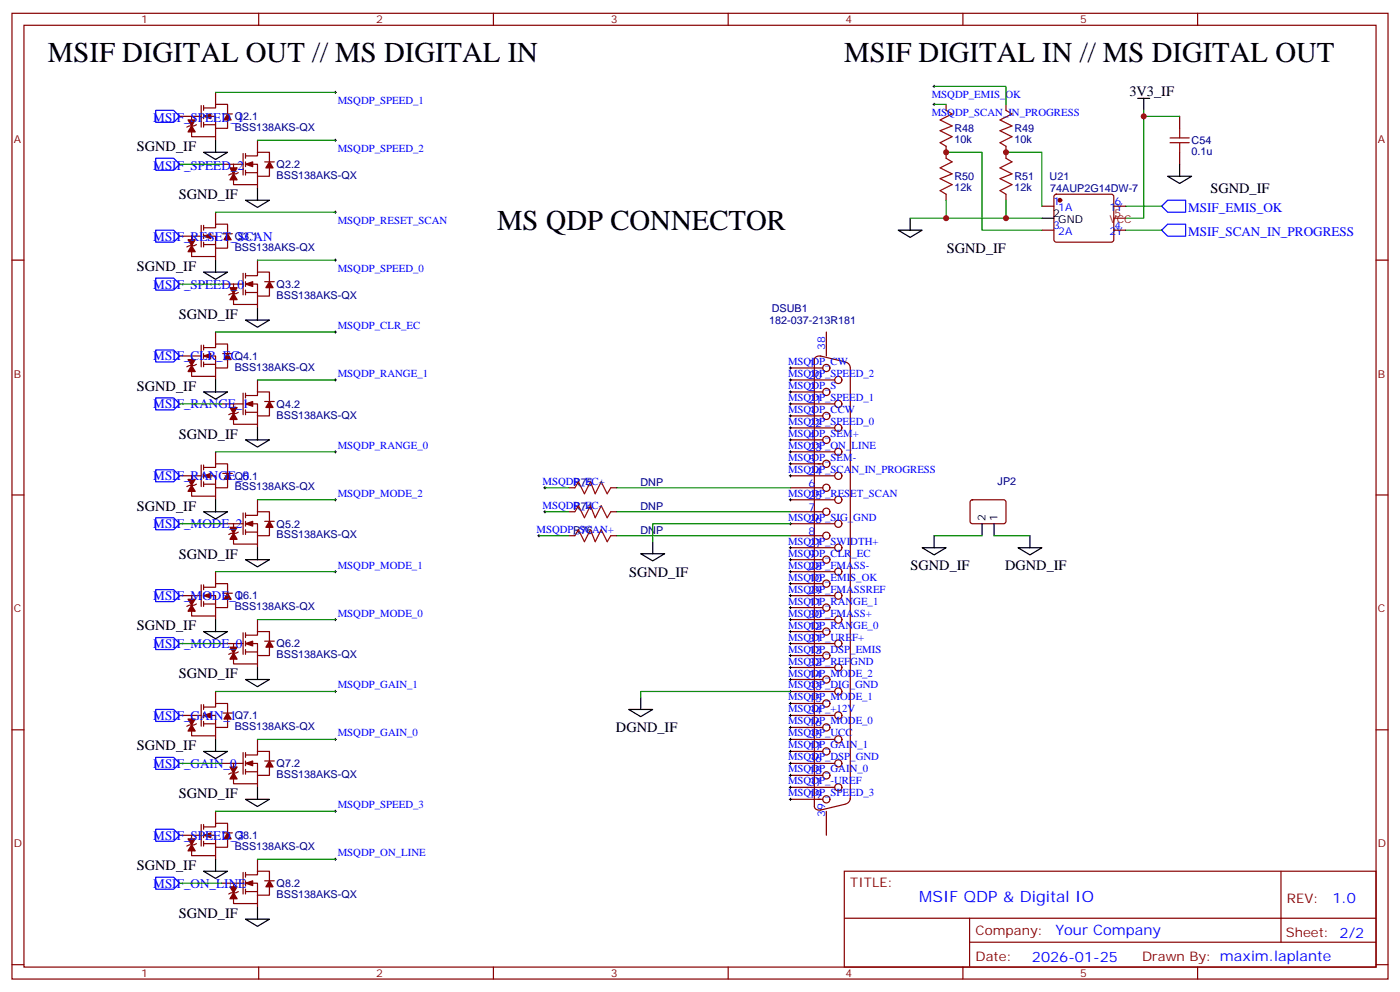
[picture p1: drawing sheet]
<svg xmlns="http://www.w3.org/2000/svg" width="412mm" height="292mm" viewBox="0 0 412 292" stroke-linecap="round" stroke-linejoin="round" font-family="sans-serif">
<g fill="none" stroke="#870000" stroke-width=".35">
<path d="M3.5 3.9h405.4v284.4h-405.4zM7.1 7.4h398.2v277.3h-398.2zM76.2 3.9v3.5M145.3 3.9v3.5M214.5 3.9v3.5M283.6 3.9v3.5M352.8 3.9v3.5M52.9 34.3h6.4M56.4 34.3v6h7.1M57.9 36.7l-.8 .4h-1.4l-.7 .3M59.3 31.1v6.3M60 34.3h3.5v3.5h3.5v-2.5"/>
<path d="M60 31.8h3.5v-1.1h3.5v2.8M60 31.1v1.4M60 33.5v1.5M60 36v1.4M60 36.7h3.5M63.5 27.2v3.5M63.5 37.8v3.5M65.6 33.5h2.8M278.7 30.7v1.8M296.3 30.7v1.8M347.5 34.3v3.5M65.3 48.4h6.3"/>
<path d="M68.8 48.4v6h7M70.2 50.8l-.7 .4h-1.4l-.7 .3M71.6 45.2v6.3M72.3 45.9h3.5v-1.1h3.6v2.9M72.3 48.4h3.5v3.5h3.6v-2.5M72.3 50.8h3.5M72.3 45.2v1.4M72.3 47.7v1.4M72.3 50.1v1.4M75.8 41.3v3.5M75.8 51.9v3.5M78 47.7h2.8"/>
<path d="M278.7 43.1v3.5M278.7 57.2v1.7M296.3 43.1v3.5M296.3 57.2v1.7M310.7 57.4l.4-.2h16.3l.5 .2 .2 .5v12.7l-.3 .5-.4 .2h-16.3l-.4-.2-.3-.5v-12.7zM347.5 44.8v3.6M3.5 76.6h3.6M52.9 69.5h6.4M56.4 69.5v6h7.1M57.9 72l-.8 .4h-1.4l-.7 .3M59.3 66.4v6.3M60 69.5h3.5v3.6h3.5v-2.5"/>
<path d="M60 67.1h3.5v-1.1h3.5v2.8M60 66.4v1.4M60 68.8v1.4M60 71.3v1.4M60 72h3.5M63.5 62.5v3.5M63.5 73.1v3.5M65.6 68.8h2.8M75.8 76.6v3.5M306.9 60.7h3.5M306.9 67.8h3.5M328.1 60.7h3.5"/>
<path d="M328.1 67.8h3.5M405.3 76.6h3.6M63.5 97.8v3.5M65.3 83.6h6.3M68.8 83.6v6h7M70.2 86.1l-.7 .4h-1.4l-.7 .3M71.6 80.5v6.3M72.3 81.2h3.5v-1.1h3.6v2.8M72.3 83.6h3.5v3.6h3.6v-2.5M72.3 80.5v1.4M72.3 82.9v1.4M72.3 85.4v1.4"/>
<path d="M72.3 86.1h3.5M75.8 87.2v3.5M78 82.9h2.8M243.4 97.8v7M52.9 104.8h6.4M56.4 104.8v6h7.1M57.9 107.3l-.8 .3h-1.4l-.7 .4M59.3 101.6v6.4M60 104.8h3.5v3.5h3.5v-2.4M60 102.3h3.5v-1h3.5v2.8M60 101.6v1.4M60 104.1v1.4"/>
<path d="M60 106.6v1.4M60 107.3h3.5M63.5 108.3v3.6M65.3 118.9h6.3M65.6 104.1h2.8M68.8 118.9v6h7M71.6 115.7v6.4M72.3 116.5h3.5v-1.1h3.6v2.8M72.3 118.9h3.5v3.5h3.6v-2.4M72.3 115.7v1.5M72.3 118.2v1.4M75.8 111.9v3.5"/>
<path d="M78 118.2h2.8M232.8 118.9h13.1M232.8 111.9h13.1M232.8 115.4h9.6M232.8 108.3h9.6M239.9 105.9v131.6M241.7 104.8l7.4 1.8M241.8 104.9a1.31 1.31 0 0 0-1.9 1.1M249.2 106.6a1.77 1.77 0 0 1 1.3 1.7v127M59.3 136.9v6.4M60 137.6h3.5v-1h3.5v2.8M60 136.9v1.4"/>
<path d="M60 139.4v1.4M63.5 133v3.6M65.6 139.4h2.8M70.2 121.4l-.7 .3h-1.4l-.7 .4M72.3 120.7v1.4M72.3 121.4h3.5M75.8 122.4v3.6M232.8 133h13.1M232.8 126h13.1M232.8 136.6h9.6M232.8 129.5h9.6M232.8 122.4h9.6"/>
<path d="M3.5 145.7h3.6M52.9 140.1h6.4M56.4 140.1v6h7.1M57.9 142.6l-.8 .3h-1.4l-.7 .4M60 140.1h3.5v3.5h3.5v-2.5M60 141.9v1.4M60 142.6h3.5M63.5 143.6v3.5M65.3 154.2h6.3M68.8 154.2v6h7M70.2 156.7l-.7 .3h-1.4l-.7 .4M71.6 151v6.4"/>
<path d="M72.3 151.7h3.5v-1h3.6v2.8M72.3 154.2h3.5v3.5h3.6v-2.4M72.3 151v1.4M72.3 153.5v1.4M72.3 156v1.4M72.3 156.7h3.5M75.8 147.1v3.6M75.8 157.7v3.6M78 153.5h2.8M167.6 157.7h1.7M167.6 150.7h1.7M167.6 143.6h1.7"/>
<path d="M179.9 157.7h1.8M179.9 150.7h1.8M179.9 143.6h1.8M232.8 154.2h13.1M232.8 147.1h13.1M232.8 140.1h13.1M232.8 157.7h9.6M232.8 150.7h9.6M232.8 143.6h9.6M286 147.4l.5-.3 9.4 .1 .4 .6v6l-.7 .4-9.4-.1-.4-.6v-5.7zM405.3 145.7h3.6M52.9 175.4h6.4"/>
<path d="M56.4 175.4v6h7.1M57.9 177.8l-.8 .4h-1.4l-.7 .3M59.3 172.2v6.3M60 175.4h3.5v3.5h3.5v-2.5M60 172.9h3.5v-1.1h3.5v2.9M60 172.2v1.4M60 174.7v1.4M60 177.1v1.4M60 177.8h3.5M63.5 168.3v3.5M63.5 178.9v3.5M65.6 174.7h2.8"/>
<path d="M232.8 175.4h13.1M232.8 168.3h13.1M232.8 178.9h9.6M232.8 161.3h13.1M232.8 171.8h9.6M232.8 164.8h9.6M65.3 189.5h6.3M68.8 189.5v6h7M70.2 191.9l-.7 .4h-1.4l-.7 .4M71.6 186.3v6.4M72.3 187h3.5v-1.1h3.6v2.9M72.3 189.5h3.5v3.5h3.6v-2.5"/>
<path d="M72.3 186.3v1.4M72.3 188.8v1.4M72.3 191.2v1.5M72.3 191.9h3.5M75.8 182.4v3.5M75.8 193v3.5M78 188.8h2.8M232.8 196.5h13.1M232.8 189.5h13.1M232.8 193h9.6M232.8 185.9h9.6M232.8 182.4h13.1"/>
<path d="M3.5 214.9h3.6M52.9 210.6h6.4M56.4 210.6v6h7.1M57.9 213.1l-.8 .4h-1.4l-.7 .3M59.3 207.5v6.3M60 210.6h3.5v3.6h3.5v-2.5M60 208.2h3.5v-1.1h3.5v2.8M60 207.5v1.4M60 209.9v1.4M60 212.4v1.4M60 213.1h3.5M63.5 203.6v3.5"/>
<path d="M63.5 214.2v3.5M65.6 209.9h2.8M75.8 217.7v3.5M232.8 217.7h13.1M232.8 210.6h13.1M232.8 214.2h9.6M232.8 203.6h13.1M232.8 207.1h9.6M232.8 200.1h9.6M405.3 214.9h3.6M63.5 238.9v3.5M65.3 224.8h6.3"/>
<path d="M68.8 224.8v6h7M70.2 227.2l-.7 .4h-1.4l-.7 .3M71.6 221.6v6.3M72.3 222.3h3.5v-1.1h3.6v2.8M72.3 224.8h3.5v3.5h3.6v-2.5M72.3 221.6v1.4M72.3 224v1.5M72.3 226.5v1.4M72.3 227.2h3.5M75.8 228.3v3.5M78 224h2.8M232.8 235.3h9.6"/>
<path d="M232.8 231.8h13.1M232.8 224.8h13.1M232.8 228.3h9.6M232.8 221.2h9.6M239.9 237.3a1.41 1.41 0 0 0 1.9 1.1M243.4 238.9v7M249.1 236.7l-7.4 1.8M250.5 235a1.77 1.77 0 0 1-1.3 1.7M52.9 245.9h6.4M56.4 245.9v6h7.1M57.9 248.4l-.8 .3h-1.4l-.7 .4M59.3 242.7v6.4"/>
<path d="M60 245.9h3.5v3.5h3.5v-2.4M60 243.5h3.5v-1.1h3.5v2.8M60 242.7v1.5M60 245.2v1.4M60 247.7v1.4M60 248.4h3.5M63.5 249.4v3.6M65.6 245.2h2.8M71.6 256.9v6.3M72.3 257.6h3.5v-1.1h3.6v2.8M72.3 256.9v1.4M72.3 259.3v1.4"/>
<path d="M75.8 253v3.5M78 259.3h2.8M248.7 256.5h156.6v28.2h-156.6zM377.3 256.5v20.9M65.3 260h6.3M68.8 260v6h7M70.2 262.5l-.7 .4h-1.4l-.7 .3M72.3 260h3.5v3.6h3.6v-2.5M72.3 261.8v1.4M72.3 262.5h3.5M75.8 263.6v3.5M248.7 270.4h156.5"/>
<path d="M285.6 277.4h119.6M285.6 270.4v14.1M3.5 284h3.6M76.2 284.7v3.6M145.3 284.7v3.6M214.5 284.7v3.6M283.6 284.7v3.6M352.8 284.7v3.6M405.3 284h3.6"/>
<circle cx="243.4" cy="108.3" r="1.06"/>
<circle cx="243.4" cy="115.4" r="1.06"/>
<circle cx="246.9" cy="111.9" r="1.06"/>
<circle cx="246.9" cy="118.9" r="1.06"/>
<circle cx="243.4" cy="129.5" r="1.06"/>
<circle cx="243.4" cy="136.6" r="1.06"/>
<circle cx="243.4" cy="122.4" r="1.06"/>
<circle cx="246.9" cy="133" r="1.06"/>
<circle cx="246.9" cy="126" r="1.06"/>
<circle cx="243.4" cy="157.7" r="1.06"/>
<circle cx="243.4" cy="143.6" r="1.06"/>
<circle cx="243.4" cy="150.7" r="1.06"/>
<circle cx="246.9" cy="154.2" r="1.06"/>
<circle cx="246.9" cy="147.1" r="1.06"/>
<circle cx="246.9" cy="140.1" r="1.06"/>
<circle cx="243.4" cy="171.8" r="1.06"/>
<circle cx="243.4" cy="164.8" r="1.06"/>
<circle cx="243.4" cy="178.9" r="1.06"/>
<circle cx="246.9" cy="161.3" r="1.06"/>
<circle cx="246.9" cy="168.3" r="1.06"/>
<circle cx="246.9" cy="175.4" r="1.06"/>
<circle cx="243.4" cy="193" r="1.06"/>
<circle cx="243.4" cy="185.9" r="1.06"/>
<circle cx="246.9" cy="189.5" r="1.06"/>
<circle cx="246.9" cy="196.5" r="1.06"/>
<circle cx="246.9" cy="182.4" r="1.06"/>
<circle cx="243.4" cy="207.1" r="1.06"/>
<circle cx="243.4" cy="214.2" r="1.06"/>
<circle cx="243.4" cy="200.1" r="1.06"/>
<circle cx="246.9" cy="210.6" r="1.06"/>
<circle cx="246.9" cy="217.7" r="1.06"/>
<circle cx="246.9" cy="203.6" r="1.06"/>
<circle cx="243.4" cy="221.2" r="1.06"/>
<circle cx="243.4" cy="228.3" r="1.06"/>
<circle cx="243.4" cy="235.3" r="1.06"/>
<circle cx="246.9" cy="224.8" r="1.06"/>
<circle cx="246.9" cy="231.8" r="1.06"/>
</g>
<g fill="#870000" stroke="#870000" stroke-width=".35">
<path d="M67 33.5l1.1 1.8h-2.1z"/>
<path d="M60 34.3l2.1-.8v1.5z"/>
<path d="M55.4 35.3h2.1l-1.1 1.8z"/>
<path d="M56.4 37.1l1.1 1.7h-2.1z"/>
<path d="M68.8 51.2l1 1.8h-2.1z"/>
<path d="M67.7 49.4h2.1l-1 1.8z"/>
<path d="M72.3 48.4l2.1-.7v1.4z"/>
<path d="M79.4 47.7l1 1.7h-2.1z"/>
<path d="M67 68.8l1.1 1.8h-2.1z"/>
<path d="M60 69.5l2.1-.7v1.4z"/>
<path d="M55.4 70.6h2.1l-1.1 1.8z"/>
<path d="M56.4 72.4l1.1 1.7h-2.1z"/>
<path d="M68.8 86.5l1 1.7h-2.1z"/>
<path d="M67.7 84.7h2.1l-1 1.8z"/>
<path d="M72.3 83.6l2.1-.7v1.4z"/>
<path d="M79.4 82.9l1 1.8h-2.1z"/>
<path d="M67 104.1l1.1 1.8h-2.1z"/>
<path d="M60 104.8l2.1-.7v1.4z"/>
<path d="M55.4 105.9h2.1l-1.1 1.7z"/>
<path d="M56.4 107.6l1.1 1.8h-2.1z"/>
<path d="M68.8 121.7l1 1.8h-2.1z"/>
<path d="M67.7 120h2.1l-1 1.7z"/>
<path d="M72.3 118.9l2.1-.7v1.4z"/>
<path d="M79.4 118.2l1 1.8h-2.1z"/>
<path d="M67 139.4l1.1 1.7h-2.1z"/>
<path d="M60 140.1l2.1-.7v1.4z"/>
<path d="M55.4 141.1h2.1l-1.1 1.8z"/>
<path d="M56.4 142.9l1.1 1.8h-2.1z"/>
<path d="M68.8 157l1 1.8h-2.1z"/>
<path d="M67.7 155.3h2.1l-1 1.7z"/>
<path d="M72.3 154.2l2.1-.7v1.4z"/>
<path d="M79.4 153.5l1 1.8h-2.1z"/>
<path d="M67 174.7l1.1 1.7h-2.1z"/>
<path d="M60 175.4l2.1-.7v1.4z"/>
<path d="M55.4 176.4h2.1l-1.1 1.8z"/>
<path d="M56.4 178.2l1.1 1.8h-2.1z"/>
<path d="M68.8 192.3l1 1.8h-2.1z"/>
<path d="M67.7 190.5h2.1l-1 1.8z"/>
<path d="M72.3 189.5l2.1-.7v1.4z"/>
<path d="M79.4 188.8l1 1.7h-2.1z"/>
<path d="M67 209.9l1.1 1.8h-2.1z"/>
<path d="M60 210.6l2.1-.7v1.4z"/>
<path d="M55.4 211.7h2.1l-1.1 1.8z"/>
<path d="M56.4 213.5l1.1 1.7h-2.1z"/>
<path d="M68.8 227.6l1 1.7h-2.1z"/>
<path d="M67.7 225.8h2.1l-1 1.8z"/>
<path d="M72.3 224.8l2.1-.8v1.5z"/>
<path d="M79.4 224l1 1.8h-2.1z"/>
<path d="M67 245.2l1.1 1.8h-2.1z"/>
<path d="M60 245.9l2.1-.7v1.4z"/>
<path d="M55.4 247h2.1l-1.1 1.7z"/>
<path d="M56.4 248.7l1.1 1.8h-2.1z"/>
<path d="M68.8 262.9l1 1.7h-2.1z"/>
<path d="M67.7 261.1h2.1l-1 1.8z"/>
<path d="M72.3 260l2.1-.7v1.4z"/>
<path d="M79.4 259.3l1 1.8h-2.1z"/>
<circle cx="312.2" cy="58.9" r=".53"/>
</g>
<g fill="none" stroke="#000" stroke-width=".35">
<path d="M335.1 29h3.6M336.9 29v3.5M60 44.8h7l-3.5 2.2zM63.5 41.3v3.5M72.3 58.9h7.1l-3.6 2.2zM75.8 55.4v3.5M344 51.9h7l-3.5 2.1zM347.5 48.4v3.5M63.5 76.6v3.5M264.6 67.8h7l-3.5 2.1zM268.1 64.2v3.6M306.9 64.2h3.5"/>
<path d="M60 80.1h7l-3.5 2.1zM72.3 94.2h7.1l-3.6 2.1zM75.8 90.7v3.5M60 115.4h7l-3.5 2.1zM63.5 111.9v3.5M72.3 129.5h7.1l-3.6 2.1zM75.8 126v3.5M60 150.7h7l-3.5 2.1zM63.5 147.1v3.6M192.3 159.5v3.5M275.2 157.7v3.6M289.3 154.2v3.5"/>
<path d="M292.8 154.2v3.5M303.4 157.7v3.6M72.3 164.8h7.1l-3.6 2.1zM75.8 161.3v3.5M188.7 163h7.1l-3.5 2.1zM271.6 161.3h7.1l-3.5 2.1zM299.9 161.3h7l-3.5 2.1zM60 185.9h7l-3.5 2.2zM63.5 182.4v3.5M75.8 196.5v3.6M63.5 217.7v3.5M72.3 200.1h7.1l-3.6 2.1z"/>
<path d="M185.2 208.9h7.1l-3.6 2.1zM188.7 205.4v3.5M60 221.2h7l-3.5 2.1zM72.3 235.3h7.1l-3.6 2.2zM75.8 231.8v3.5M60 256.5h7l-3.5 2.1zM63.5 253v3.5M72.3 270.6h7.1l-3.6 2.1zM75.8 267.1v3.5"/>
</g>
<path d="M328.1 64.2h3.5" fill="none" stroke="#f00" stroke-width=".35"/>
<path d="M278.7 32.5l1.8 1-3.6 1.8 3.6 1.8-3.6 1.4 3.6 1.8-3.6 1.7 1.8 1.1M296.3 32.5l1.8 1-3.5 1.8 3.5 1.8-3.5 1.4 3.5 1.8-3.5 1.7 1.7 1.1M347.5 37.8v2.8M278.7 46.6l1.8 1.1-3.6 1.7 3.6 1.8-3.6 1.4 3.6 1.8-3.6 1.7 1.8 1.1M296.3 46.6l1.8 1.1-3.5 1.7 3.5 1.8-3.5 1.4 3.5 1.8-3.5 1.7 1.7 1.1M344.7 42h5.6M344.7 40.6h5.6M347.5 42v2.8M169.3 150.7l1.1-1.8 1.8 3.5 1.7-3.5 1.4 3.5 1.8-3.5 1.8 3.5 1-1.7M169.3 143.6l1.1-1.7 1.8 3.5 1.7-3.5 1.4 3.5 1.8-3.5 1.8 3.5 1-1.8M169.3 157.7l1.1-1.7 1.8 3.5 1.7-3.5 1.4 3.5 1.8-3.5 1.8 3.5 1-1.8" fill="none" stroke="#a10000" stroke-width=".35"/>
<g fill="none" stroke="#000" stroke-width=".29">
<path d="M98.4 27.2h.7M98.8 26.8v.8M274.8 25.4h.7M274.8 30.7h.7M275.2 25.1v.7M275.2 30.4v.7M98.4 41.3h.7M98.8 41v.7M98.4 62.5h.7M98.4 76.6h.7M98.8 62.1v.7M98.8 76.2v.7"/>
<path d="M98.4 97.8h.7M98.8 97.4v.7M98.4 111.9h.7M98.8 111.5v.7M232.5 111.9h.7M232.5 118.9h.7M232.5 115.4h.7M232.5 108.3h.7M232.8 108v.7M232.8 111.5v.7M232.8 115v.7M232.8 118.6v.7"/>
<path d="M98.4 133h.7M98.8 132.7v.7M232.5 133h.7M232.5 126h.7M232.5 136.6h.7M232.5 129.5h.7M232.5 122.4h.7M232.8 122.1v.7M232.8 125.6v.7M232.8 129.2v.7M232.8 132.7v.7M232.8 136.2v.7"/>
<path d="M232.8 139.7v.7M98.4 147.1h.7M98.8 146.8v.7M158.4 157.7h.7M158.7 157.4v.7M160.2 150.7h.7M160.2 143.6h.7M160.5 143.3v.7M160.5 150.3v.7M232.5 147.1h.7M232.5 154.2h.7M232.5 140.1h.7"/>
<path d="M232.8 146.8v.7M232.8 153.8v.8M98.4 168.3h.7M98.8 168v.7M232.5 168.3h.7M232.5 175.4h.7M232.5 161.3h.7M232.5 178.9h.7M232.5 171.8h.7M232.5 164.8h.7M232.8 160.9v.7M232.8 164.4v.7"/>
<path d="M232.8 168v.7M232.8 171.5v.7M232.8 175v.7M232.8 178.5v.7M98.4 182.4h.7M98.8 182.1v.7M232.5 182.4h.7M232.5 189.5h.7M232.5 196.5h.7M232.5 193h.7M232.5 185.9h.7M232.8 182.1v.7"/>
<path d="M232.8 185.6v.7M232.8 189.1v.7M232.8 192.7v.7M232.8 196.2v.7M232.8 199.7v.7M98.4 217.7h.7M98.4 203.6h.7M98.8 203.2v.7M98.8 217.3v.8M232.5 217.7h.7M232.5 203.6h.7M232.5 210.6h.7"/>
<path d="M232.5 200.1h.7M232.5 207.1h.7M232.5 214.2h.7M232.8 203.2v.7M232.8 206.8v.7M232.8 210.3v.7M232.8 213.8v.7M232.8 217.3v.8M98.4 238.9h.7M98.8 238.5v.7M232.5 231.8h.7M232.5 224.8h.7"/>
<path d="M232.5 235.3h.7M232.5 221.2h.7M232.5 228.3h.7M232.8 220.9v.7M232.8 224.4v.7M232.8 227.9v.7M232.8 231.5v.7M232.8 235v.7M98.4 253h.7M98.8 252.6v.7"/>
</g>
<g fill="none" stroke="#00f" stroke-width=".35">
<path d="M45.9 32.5h5.3l1.7 1.8-1.7 1.7h-5.3zM45.9 46.6h5.3l1.7 1.8-1.7 1.7h-5.3zM45.9 67.8h5.3l1.7 1.7-1.7 1.8h-5.3zM342.2 67.8l1.8-1.8h5.2v3.5h-5.2zM342.2 60.7l1.8-1.8h5.2v3.6h-5.2zM45.9 81.9h5.3l1.7 1.7-1.7 1.8h-5.3zM45.9 103h5.3l1.7 1.8-1.7 1.8h-5.3zM45.9 117.2h5.3l1.7 1.7-1.7 1.8h-5.3zM45.9 138.3h5.3l1.7 1.8-1.7 1.8h-5.3zM45.9 152.4h5.3l1.7 1.8-1.7 1.8h-5.3zM45.9 173.6h5.3l1.7 1.8-1.7 1.7h-5.3zM45.9 187.7h5.3l1.7 1.8-1.7 1.7h-5.3z"/>
<path d="M45.9 208.9h5.3l1.7 1.7-1.7 1.8h-5.3zM45.9 223h5.3l1.7 1.8-1.7 1.7h-5.3zM45.9 244.2h5.3l1.7 1.7-1.7 1.8h-5.3zM45.9 258.3h5.3l1.7 1.7-1.7 1.8h-5.3z"/>
</g>
<g fill="none" stroke="#008700" stroke-width=".35">
<path d="M63.5 27.2h35.3M275.2 25.4h21.1v5.3M275.2 30.7h3.5M336.9 32.5v31.7h-5.3M336.9 34.3h10.6M52.9 48.4h12.4M75.8 41.3h23M278.7 44.8h10.6v23h17.6M278.7 58.9v5.3M296.3 44.8h10.6v15.9M296.3 58.9v5.3M63.5 62.5h35.3"/>
<path d="M75.8 76.6h23M268.1 64.2h38.8M331.6 60.7h10.6M331.6 67.8h10.6M52.9 83.6h12.4M63.5 97.8h35.3M52.9 118.9h12.4M75.8 111.9h23M63.5 133h35.3M52.9 154.2h12.4M75.8 147.1h23M158.7 157.7h8.9"/>
<path d="M160.5 150.7h7.1M160.5 143.6h7.1M181.7 150.7h51.1M181.7 143.6h51.1M181.7 157.7h51.1M232.8 154.2h-40.5v5.3M275.2 157.7h14.1M292.8 157.7h10.6M63.5 168.3h35.3M52.9 189.5h12.4M75.8 182.4h23M63.5 203.6h35.3"/>
<path d="M75.8 217.7h23M232.8 203.6h-44.1v1.8M52.9 224.8h12.4M63.5 238.9h35.3M75.8 253h23M52.9 260h12.4"/>
</g>
<g fill="#c00">
<circle cx="336.9" cy="34.3" r=".88"/>
<circle cx="278.7" cy="64.2" r=".88"/>
<circle cx="296.3" cy="64.2" r=".88"/>
<circle cx="278.7" cy="44.8" r=".88"/>
<circle cx="296.3" cy="44.8" r=".88"/>
</g>
<g font-size="8.5">
<text x="14.1" y="18.4">MSIF DIGITAL OUT // MS DIGITAL IN</text>
<text x="248.7" y="18.4">MSIF DIGITAL IN // MS DIGITAL OUT</text>
<text x="146.4" y="67.8">MS QDP CONNECTOR</text>
</g>
<text font-size="4.6" fill="#00f" x="270.8" y="265.5">MSIF QDP &amp; Digital IO</text>
<g font-size="4.2">
<text x="332.7" y="28.3">3V3_IF</text>
<text x="40.3" y="44.5">SGND_IF</text>
<text x="52.7" y="58.6">SGND_IF</text>
<text x="356.5" y="56.9">SGND_IF</text>
<text x="278.9" y="74.4">SGND_IF</text>
<text x="40.3" y="79.8">SGND_IF</text>
<text x="52.7" y="93.9">SGND_IF</text>
<text x="40.3" y="115.1">SGND_IF</text>
<text x="52.7" y="129.2">SGND_IF</text>
<text x="40.3" y="150.3">SGND_IF</text>
<text x="52.7" y="164.5">SGND_IF</text>
<text x="268.2" y="168">SGND_IF</text>
<text x="296.1" y="168">DGND_IF</text>
<text x="185.3" y="169.8">SGND_IF</text>
<text x="40.3" y="185.6">SGND_IF</text>
<text x="52.7" y="199.7">SGND_IF</text>
<text x="181.4" y="215.6">DGND_IF</text>
<text x="40.3" y="220.9">SGND_IF</text>
<text x="52.7" y="235">SGND_IF</text>
<text x="40.3" y="256.2">SGND_IF</text>
<text x="52.7" y="270.3">SGND_IF</text>
</g>
<g font-size="4.2" fill="#00f">
<text x="392.5" y="265.8">1.0</text>
<text x="310.9" y="275.3">Your Company</text>
<text x="304" y="283.1">2026-01-25</text>
</g>
<g font-size="3.9" fill="#00f">
<text x="45.2" y="35.8">MSIF_SPEED_1</text>
<text x="45.2" y="49.9">MSIF_SPEED_2</text>
<text x="350" y="62.3">MSIF_EMIS_OK</text>
<text x="45.2" y="71.1">MSIF_RESET_SCAN</text>
<text x="350" y="69.3">MSIF_SCAN_IN_PROGRESS</text>
<text x="45.2" y="85.2">MSIF_SPEED_0</text>
<text x="45.2" y="106.1">MSIF_CLR_EC</text>
<text x="45.2" y="120.2">MSIF_RANGE_1</text>
<text x="45.2" y="141.4">MSIF_RANGE_0</text>
<text x="45.2" y="155.5">MSIF_MODE_2</text>
<text x="45.2" y="176.6">MSIF_MODE_1</text>
<text x="45.2" y="190.8">MSIF_MODE_0</text>
<text x="45.2" y="211.9">MSIF_GAIN_1</text>
<text x="45.2" y="226">MSIF_GAIN_0</text>
<text x="45.2" y="247.2">MSIF_SPEED_3</text>
<text x="45.2" y="261.3">MSIF_ON_LINE</text>
</g>
<g font-size="3.9" fill="#800">
<text x="250.5" y="261.1">TITLE:</text>
<text x="379.1" y="265.8">REV:</text>
<text x="287.4" y="275.3">Company:</text>
<text x="378.7" y="275.9">Sheet: 2/2</text>
<text x="287.4" y="283">Date:</text>
<text x="336.4" y="283.1">Drawn By: maxim.laplante</text>
</g>
<g font-size="3.2" fill="#800">
<text x="41.6" y="6.9">1</text>
<text x="110.8" y="6.9">2</text>
<text x="179.9" y="6.9">3</text>
<text x="249.1" y="6.9">4</text>
<text x="318.2" y="6.9">5</text>
<text x="4.1" y="42">A</text>
<text x="405.9" y="42">A</text>
<text x="4.1" y="111.2">B</text>
<text x="405.9" y="111.2">B</text>
<text x="4.1" y="180.3">C</text>
<text x="405.9" y="180.3">C</text>
<text x="4.1" y="249.4">D</text>
<text x="405.9" y="249.4">D</text>
<text x="41.6" y="287.7">1</text>
<text x="110.8" y="287.7">2</text>
<text x="179.9" y="287.7">3</text>
<text x="249.1" y="287.7">4</text>
<text x="318.2" y="287.7">5</text>
</g>
<g font-size="3.2" fill="#00f">
<text x="274.5" y="28.8">MSQDP_EMIS_OK</text>
<text x="99.5" y="30.6">MSQDP_SPEED_1</text>
<text x="274.5" y="34.1">MSQDP_SCAN_IN_PROGRESS</text>
<text x="99.5" y="44.7">MSQDP_SPEED_2</text>
<text x="99.5" y="65.8">MSQDP_RESET_SCAN</text>
<text x="310.3" y="60.4">1</text>
<text x="311.7" y="62.1">1A</text>
<text x="326.8" y="62.1">1Y</text>
<text x="328.3" y="60.4">6</text>
<text x="310.3" y="67.4">3</text>
<text x="311.7" y="69.2">2A</text>
<text x="326.8" y="69.2">2Y</text>
<text x="328.3" y="67.4">4</text>
<text x="99.5" y="79.9">MSQDP_SPEED_0</text>
<text x="99.5" y="96.9">MSQDP_CLR_EC</text>
<text x="232.1" y="107.5">MSQDP_CW</text>
<text x="238.1" y="108">1</text>
<text x="243.1" y="103" transform="rotate(-90 243.1 103)">38</text>
<text x="99.5" y="111">MSQDP_RANGE_1</text>
<text x="232.1" y="111">MSQDP_SPEED_2</text>
<text x="238.1" y="111.5">20</text>
<text x="232.1" y="118">MSQDP_SPEED_1</text>
<text x="232.1" y="114.5">MSQDP_S</text>
<text x="238.1" y="118.6">21</text>
<text x="238.1" y="115">2</text>
<text x="232.1" y="125.1">MSQDP_SPEED_0</text>
<text x="232.1" y="121.6">MSQDP_CCW</text>
<text x="238.1" y="125.6">22</text>
<text x="238.1" y="122.1">3</text>
<text x="232.1" y="128.6">MSQDP_SEM+</text>
<text x="238.1" y="129.2">4</text>
<text x="99.5" y="132.2">MSQDP_RANGE_0</text>
<text x="232.1" y="132.2">MSQDP_ON_LINE</text>
<text x="232.1" y="135.7">MSQDP_SEM-</text>
<text x="238.1" y="132.7">23</text>
<text x="238.1" y="136.2">5</text>
<text x="159.8" y="142.7">MSQDP_EC+</text>
<text x="232.1" y="139.2">MSQDP_SCAN_IN_PROGRESS</text>
<text x="238.1" y="139.7">24</text>
<text x="238.1" y="143.3">6</text>
<text x="99.5" y="146.3">MSQDP_MODE_2</text>
<text x="159.8" y="149.8">MSQDP_EC-</text>
<text x="232.1" y="146.3">MSQDP_RESET_SCAN</text>
<text x="238.1" y="146.8">25</text>
<text x="232.1" y="153.3">MSQDP_SIG_GND</text>
<text x="238.1" y="153.8">26</text>
<text x="238.1" y="150.3">7</text>
<text x="158" y="156.8">MSQDP_SCAN+</text>
<text x="232.1" y="160.4">MSQDP_SWIDTH+</text>
<text x="238.1" y="160.9">27</text>
<text x="238.1" y="157.4">8</text>
<text x="99.5" y="167.4">MSQDP_MODE_1</text>
<text x="232.1" y="167.4">MSQDP_FMASS-</text>
<text x="232.1" y="163.9">MSQDP_CLR_EC</text>
<text x="238.1" y="168">28</text>
<text x="238.1" y="164.4">9</text>
<text x="232.1" y="171">MSQDP_EMIS_OK</text>
<text x="238.1" y="171.5">10</text>
<text x="232.1" y="174.5">MSQDP_FMASSREF</text>
<text x="232.1" y="178">MSQDP_RANGE_1</text>
<text x="238.1" y="175">29</text>
<text x="238.1" y="178.5">11</text>
<text x="99.5" y="181.5">MSQDP_MODE_0</text>
<text x="232.1" y="181.5">MSQDP_FMASS+</text>
<text x="232.1" y="185.1">MSQDP_RANGE_0</text>
<text x="238.1" y="182.1">30</text>
<text x="238.1" y="185.6">12</text>
<text x="232.1" y="188.6">MSQDP_UREF+</text>
<text x="238.1" y="189.1">31</text>
<text x="232.1" y="195.7">MSQDP_REFGND</text>
<text x="232.1" y="192.1">MSQDP_DSP_EMIS</text>
<text x="238.1" y="196.2">32</text>
<text x="238.1" y="192.7">13</text>
<text x="99.5" y="202.7">MSQDP_GAIN_1</text>
<text x="232.1" y="202.7">MSQDP_DIG_GND</text>
<text x="232.1" y="199.2">MSQDP_MODE_2</text>
<text x="238.1" y="203.2">33</text>
<text x="238.1" y="199.7">14</text>
<text x="232.1" y="209.8">MSQDP_+12V</text>
<text x="232.1" y="206.2">MSQDP_MODE_1</text>
<text x="238.1" y="206.8">15</text>
<text x="232.1" y="213.3">MSQDP_MODE_0</text>
<text x="238.1" y="210.3">34</text>
<text x="238.1" y="213.8">16</text>
<text x="99.5" y="216.8">MSQDP_GAIN_0</text>
<text x="232.1" y="216.8">MSQDP_UCC</text>
<text x="232.1" y="220.3">MSQDP_GAIN_1</text>
<text x="238.1" y="217.3">35</text>
<text x="238.1" y="220.9">17</text>
<text x="232.1" y="223.9">MSQDP_DSP_GND</text>
<text x="232.1" y="227.4">MSQDP_GAIN_0</text>
<text x="238.1" y="224.4">36</text>
<text x="238.1" y="227.9">18</text>
<text x="232.1" y="230.9">MSQDP_-UREF</text>
<text x="238.1" y="231.5">37</text>
<text x="99.5" y="238">MSQDP_SPEED_3</text>
<text x="232.1" y="234.5">MSQDP_SPEED_3</text>
<text x="238.1" y="235">19</text>
<text x="243.1" y="240.6" transform="rotate(-90 243.1 240.6)">39</text>
<text x="99.5" y="252.1">MSQDP_ON_LINE</text>
</g>
<g font-size="3.2" fill="#000080">
<text x="69.1" y="35.4">Q2.1</text>
<text x="69.1" y="38.7">BSS138AKS-QX</text>
<text x="281.2" y="38.9">R48</text>
<text x="298.8" y="38.9">R49</text>
<text x="281.2" y="42.1">10k</text>
<text x="298.8" y="42.1">10k</text>
<text x="351" y="45.6">0.1u</text>
<text x="351" y="42.5">C54</text>
<text x="81.5" y="52.8">BSS138AKS-QX</text>
<text x="81.5" y="49.5">Q2.2</text>
<text x="281.2" y="53">R50</text>
<text x="298.8" y="53">R51</text>
<text x="309.2" y="53">U21</text>
<text x="281.2" y="56.2">12k</text>
<text x="298.8" y="56.2">12k</text>
<text x="309.4" y="56.6">74AUP2G14DW-7</text>
<text x="69.1" y="70.7">Q3.1</text>
<text x="69.1" y="74">BSS138AKS-QX</text>
<text x="81.5" y="88.1">BSS138AKS-QX</text>
<text x="81.5" y="84.8">Q3.2</text>
<text x="226.6" y="95.4">182-037-213R181</text>
<text x="227.3" y="91.8">DSUB1</text>
<text x="69.1" y="106">Q4.1</text>
<text x="69.1" y="109.2">BSS138AKS-QX</text>
<text x="81.5" y="123.4">BSS138AKS-QX</text>
<text x="81.5" y="120.1">Q4.2</text>
<text x="69.1" y="141.2">Q5.1</text>
<text x="168.8" y="143">R75</text>
<text x="188.7" y="143">DNP</text>
<text x="293.9" y="142.9">JP2</text>
<text x="69.1" y="144.4">BSS138AKS-QX</text>
<text x="81.5" y="155.3">Q5.2</text>
<text x="168.8" y="150.1">R74</text>
<text x="188.7" y="150.1">DNP</text>
<text x="81.5" y="158.5">BSS138AKS-QX</text>
<text x="168.8" y="157.1">R76</text>
<text x="188.7" y="157.1">DNP</text>
<text x="69.1" y="179.7">BSS138AKS-QX</text>
<text x="69.1" y="176.5">Q6.1</text>
<text x="81.5" y="190.6">Q6.2</text>
<text x="81.5" y="193.8">BSS138AKS-QX</text>
<text x="69.1" y="214.9">BSS138AKS-QX</text>
<text x="69.1" y="211.8">Q7.1</text>
<text x="81.5" y="225.9">Q7.2</text>
<text x="81.5" y="229.1">BSS138AKS-QX</text>
<text x="69.1" y="250.2">BSS138AKS-QX</text>
<text x="69.1" y="247.1">Q8.1</text>
<text x="81.5" y="261.2">Q8.2</text>
<text x="81.5" y="264.3">BSS138AKS-QX</text>
</g>
<g font-size="3.2">
<text x="310.3" y="63.9">2</text>
<text x="311.7" y="65.7">GND</text>
<text x="290.3" y="153.5" transform="rotate(-90 290.3 153.5)">2</text>
<text x="293.9" y="153.5" transform="rotate(-90 293.9 153.5)">1</text>
</g>
<g font-size="3.2" fill="#f00">
<text x="326.8" y="65.7">VCC</text>
<text x="328.3" y="63.9">5</text>
</g>
</svg>
